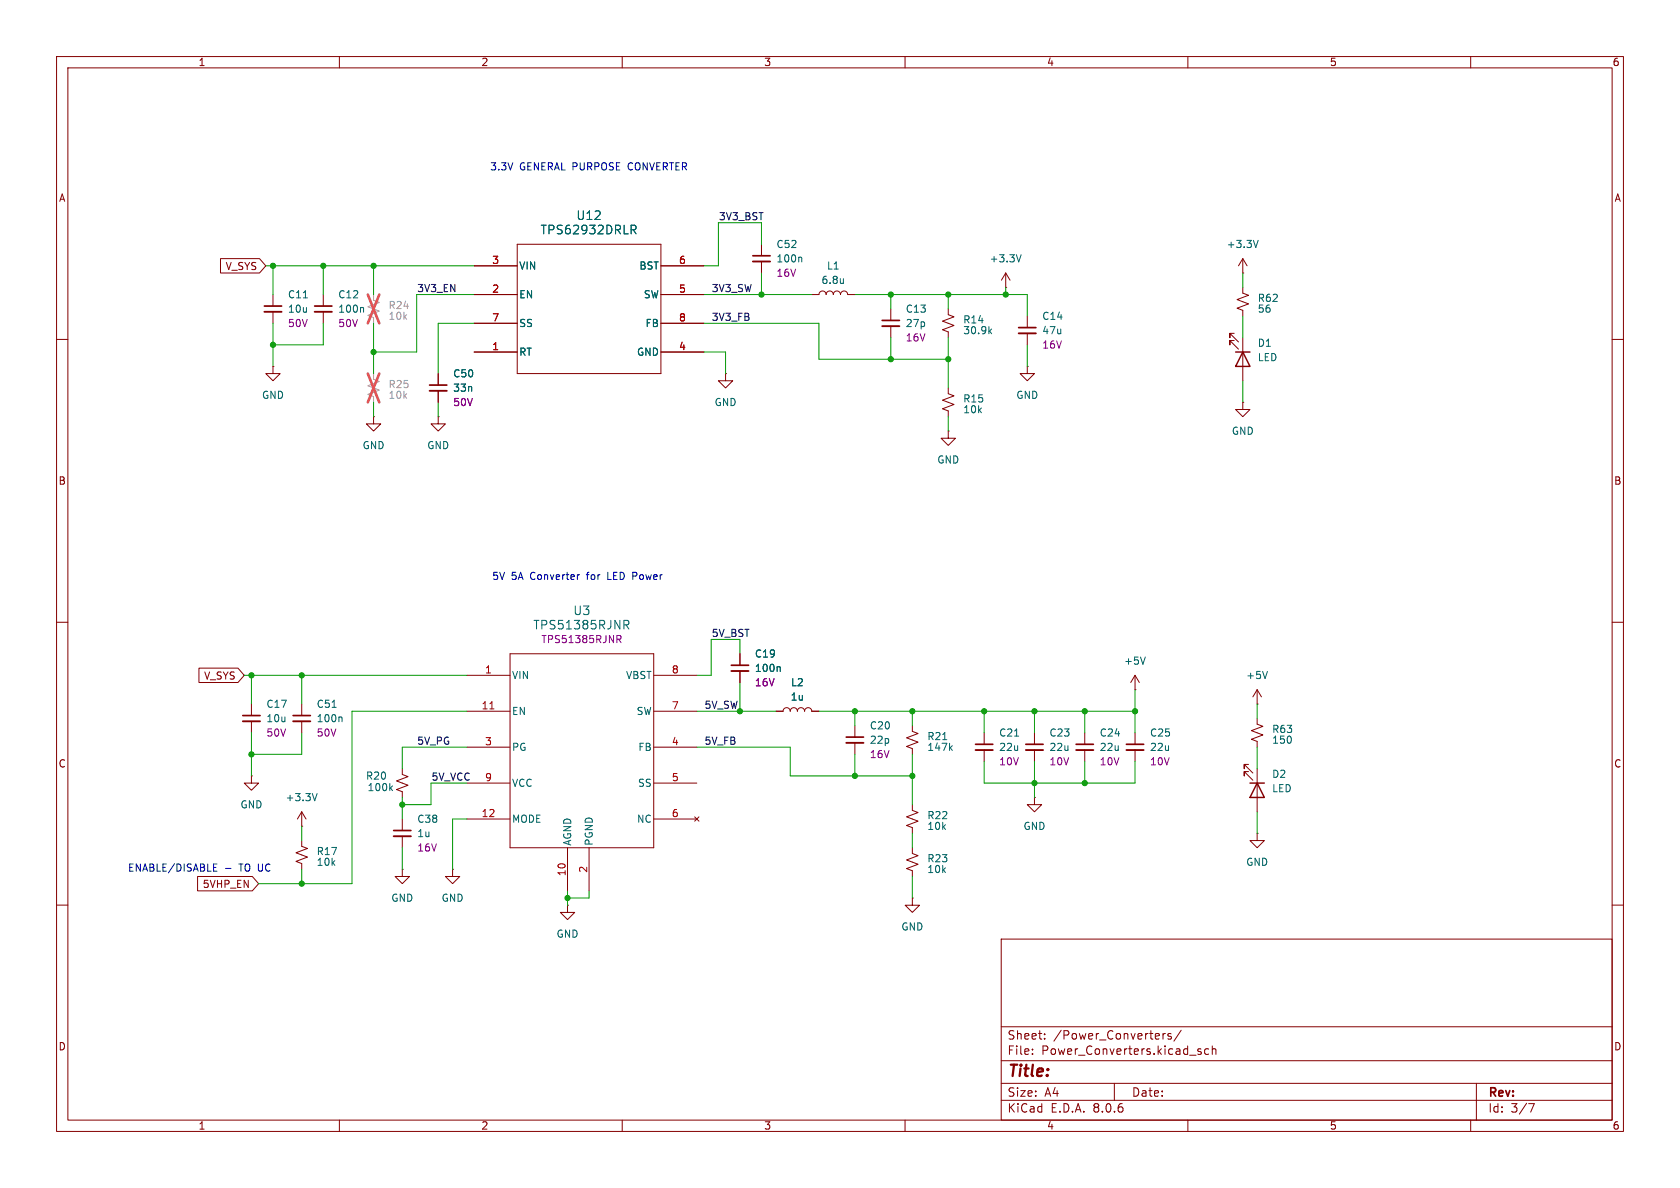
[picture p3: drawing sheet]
<svg xmlns="http://www.w3.org/2000/svg" width="297mm" height="210mm" viewBox="0 0 297 210" stroke-linecap="round" stroke-linejoin="round" font-family="sans-serif">
<g fill="none" stroke="#840000" stroke-width=".18">
<path d="M10 10h277v190h-277zM12 12h273v186h-273zM60 10v2M110 10v2M160 10v2M210 10v2M260 10v2M10 60h2M39 45.7h6.9l1.1 1.3-1.1 1.3h-6.9zM48.3 52.1v2M48.3 55.1v2.1M57.1 52.1v2"/>
<path d="M57.1 55.1v2.1M83.8 52.1h7.6M83.8 47h7.6M83.8 57.2h7.6M91.4 43.2h25.4v22.8h-25.4zM116.8 52.1h7.7M116.8 47h7.7M116.8 57.2h7.7M134.6 43.2v2M134.6 46.2v2.1M143.5 52.1h1.3a.64 .64 0 0 1 .6-.7 .64 .64 0 0 1 .6 .7 .64 .64 0 0 1 .7-.7 .64 .64 0 0 1 .6 .7 .64 .64 0 0 1 .7-.7 .64 .64 0 0 1 .6 .7 .64 .64 0 0 1 .6-.7 .64 .64 0 0 1 .7 .7h1.2M157.5 54.6v2"/>
<path d="M157.5 57.7v2M167.6 54.6v1l1.1 .4-2.1 .8 2.1 .7-2.1 .8 1 .4v1M177.8 50.8h.1M177.8 48.3l-.8 1.2M177.8 48.3v2.5M177.8 48.3l.8 1.2M181.6 55.9v2M181.6 58.9v2.1M218.2 58.9h-.8v.8v-.8l1.5 1.6M219.7 48.3h.1M219.7 50.8v1l1 .4-2 .8 2 .7-2 .8 1 .4v1M219.7 45.7l-.8 1.3"/>
<path d="M219.7 45.7v2.6M219.7 59.7v7.6M219.7 45.7l.8 1.3M285 60h2M48.3 64.8v1.2h1.2l-1.2 1.3-1.3-1.3h1.3M48.3 64.8h.1M66 73.7v1.2h1.3l-1.3 1.3-1.2-1.3h1.2M66 73.7h.1M77.5 73.7v1.2h1.2l-1.2 1.3-1.3-1.3h1.3M77.5 73.7h.1M77.5 66v2.1M77.5 69.1v2"/>
<path d="M83.8 62.2h7.6M116.8 62.2h7.7M128.3 66v1.3h1.2l-1.2 1.3-1.3-1.3h1.3M128.3 66h.1M167.6 76.2v1.3h1.3l-1.3 1.2-1.2-1.2h1.2M167.6 76.2h.1M167.6 68.6v1l1.1 .4-2.1 .7 2.1 .8-2.1 .8 1 .3v1.1M181.6 64.8v1.2h1.3l-1.3 1.3-1.3-1.3h1.3M181.6 64.8h.1M218.2 60.2h-.8v.8v-.8l1.5 1.5M219.7 71.1v1.3h1.3l-1.3 1.3-1.3-1.3h1.3M219.7 71.1h.1"/>
<path d="M10 110h2M35.2 118.1h6.9l1.1 1.3-1.1 1.3h-6.9zM82.5 119.4h7.7M90.2 115.6h25.4v34.3h-25.4zM115.6 119.4h7.6M130.8 115.6v2M130.8 118.6v2.1M200.7 119.4l-.8 1.3M200.7 119.4v2.5M200.7 119.4l.7 1.3M285 110h2M44.4 137.2v1.2h1.3l-1.3 1.3-1.2-1.3h1.2"/>
<path d="M44.4 137.2h.1M44.4 124.5v2M44.4 127.5v2M53.3 124.5v2M53.3 127.5v2M71.1 135.9v1l1 .4-2 .7 2 .8-2 .8 1 .4v1M82.5 125.7h7.7M82.5 132.1h7.7M82.5 138.4h7.7M115.6 125.7h7.6M115.6 132.1h7.6M115.6 138.4h7.6"/>
<path d="M137.2 125.7h1.2a.64 .64 0 0 1 .7-.6 .64 .64 0 0 1 .6 .6 .64 .64 0 0 1 .6-.6 .64 .64 0 0 1 .7 .6 .64 .64 0 0 1 .6-.6 .64 .64 0 0 1 .6 .6 .64 .64 0 0 1 .7-.6 .64 .64 0 0 1 .6 .6h1.3M151.1 128.3v2M151.1 131.3v2.1M161.3 128.3v1l1 .4-2 .7 2 .8-2 .8 1 .3v1.1M174 129.5v2.1M174 132.6v2M182.9 129.5v2.1M182.9 132.6v2M191.8 129.5v2.1M191.8 132.6v2M200.7 121.9h.1M200.7 129.5v2.1"/>
<path d="M200.7 132.6v2M220.7 135.1h-.7v.8v-.8l1.5 1.6M220.7 136.4h-.7v.8v-.8l1.5 1.5M222.2 127v1l1.1 .4-2.1 .8 2.1 .7-2.1 .8 1 .4v1M222.2 124.5h.1M222.2 121.9v2.6M222.2 135.9v7.6M222.2 121.9l-.7 1.3M222.2 121.9l.8 1.3M10 160h2M34.9 154.9h9.7l1.1 1.3-1.1 1.3h-9.7zM53.3 146.1h.1"/>
<path d="M53.3 148.6v1l1.1 .4-2.1 .7 2.1 .8-2.1 .8 1 .4v1M53.3 143.5l-.7 1.3M53.3 143.5v2.6M53.3 143.5l.8 1.3M71.1 153.7v1.2h1.3l-1.3 1.3-1.3-1.3h1.3M71.1 153.7h.1M71.1 144.8v2M71.1 147.8v2.1M80 153.7v1.2h1.3l-1.3 1.3-1.3-1.3h1.3M80 153.7h.1M82.5 144.8h7.7M100.3 149.9v7.6"/>
<path d="M104.1 149.9v7.6M115.6 144.8h7.6M122.8 144.4l.8 .8M123.6 144.4l-.8 .8M161.3 142.2v1.1l1 .3-2 .8 2 .8-2 .7 1 .4v1M161.3 149.9v1l1 .4-2 .7 2 .8-2 .7 1 .4v1M161.3 158.8v1.2h1.3l-1.3 1.3-1.3-1.3h1.3M161.3 158.8h.1M182.9 141v1.2h1.2l-1.2 1.3-1.3-1.3h1.3M182.9 141h.1M222.2 147.3v1.3h1.3l-1.3 1.3-1.2-1.3h1.2M222.2 147.3h.1"/>
<path d="M285 160h2M100.3 160v1.3h1.3l-1.3 1.3-1.2-1.3h1.2M100.3 160h.1M177 166h108v32h-108zM60 198v2M110 198v2M160 198v2M177 194.5h108M177 191.5h108M177 187.5h108M177 181.5h108M182.5 186.3v.1"/>
<path d="M182.5 185.5v.1M184.7 183.6v.1M184.7 182.8v.1M197 191.5v3M205.6 182.7v1M206 182.7l-.3 .1-.1 .2M207 182.8l-.3-.1-.2 .2v.2l.5 .2v.3h-.5M208.8 182.1l-1.3 2M210 198v2M211.8 185.8l.5 .2 .1 .2-.2 .2-.5-.1M211.8 185.5h.5M213.7 185.5l-.5-.1-.2 .3v.4l.1 .2h.6"/>
<path d="M214.3 185.5l.2-.1 .4 .1 .1 .9M214.3 184.9v1.5M260 198v2M261 191.5v6.5M270.2 195.1h1l-.6 1.5"/>
</g>
<g fill="none" stroke="#840000" stroke-width=".33">
<path d="M46.7 55.1h3.1M55.6 55.1h3.1M133.1 46.2h3M156 57.7h3M180.1 58.9h3M75.9 69.1h3.1M129.3 118.6h3M42.9 127.5h3.1M51.8 127.5h3.1M149.6 131.3h3.1M172.5 132.6h3M181.4 132.6h3"/>
<path d="M190.2 132.6h3.1M199.1 132.6h3.1M69.6 147.8h3"/>
</g>
<g fill="none" stroke="#840000" stroke-width=".3">
<path d="M46.7 54.1h3.1M55.6 54.1h3.1M133.1 45.2h3M156 56.6h3M180.1 57.9h3M75.9 68.1h3.1M129.3 117.6h3M42.9 126.5h3.1M51.8 126.5h3.1M149.6 130.3h3.1M172.5 131.6h3M181.4 131.6h3"/>
<path d="M190.2 131.6h3.1M199.1 131.6h3.1M69.6 146.8h3"/>
</g>
<path d="M218.4 62.2h2.6M219.7 62.2l1.3 2.6h-2.6zM221 138.4h2.5M222.2 138.4l1.3 2.6h-2.5z" fill="none" stroke="#840000" stroke-width=".25"/>
<g fill="none" stroke="#006464" stroke-width=".18">
<path d="M111.6 39.8h.6l.2 .3-.1 .4-.7 .1M53.6 52.7h.8M64.1 54.3l.2 .2v.7M111.9 40.6l.5 .7M141.6 45.5l.1 .1v.7M149.1 49.3v.8M149.1 50h-.1M174.9 58.5l.4 .5M175.3 58.2l-.5 .4M180.5 45l-.4 1.3M222.4 42.5l-.4 1.3M110.3 109.7h.6l.3 .3-.2 .4-.7 .1"/>
<path d="M110.7 110.5l.5 .7M137.8 117.8l.1 .2v.7M202.5 116.1l-.4 1.3M224.1 118.7l-.5 1.3M58.7 125h.7M60.3 126.7l.2 .2v.7M69 139.3l.4 .5M69.4 138.9l-.5 .5M166.7 130.8h.7M168 132.2l.4 .5M168.4 131.8l-.5 .5M179.4 130.1h.7"/>
<path d="M56.1 140.3l-.5 1.2"/>
</g>
<path d="M66 52.1v1l1.1 .4-2.1 .7 2.1 .8-2.1 .8 1 .3v1.1M66 66v1.1l1.1 .3-2.1 .8 2.1 .8-2.1 .7 1 .4v1" fill="none" stroke="#a1a1a1" stroke-width=".18"/>
<path d="M65 52.1l2.1 5.1M67.1 52.1l-2.1 5.1M65 66l2.1 5.1M67.1 66l-2.1 5.1" fill="none" stroke="#e65255" stroke-width=".46"/>
<path d="M86.6 125.3h.7" fill="none" stroke="#a90000" stroke-width=".18"/>
<path d="M109.1 112.3h.5l.2 .3-.1 .3-.6 .1M109.4 113l.4 .6" fill="none" stroke="#840084" stroke-width=".18"/>
<path d="M102.4 101.6l-.2 .1M37.8 153.3h.4M37.8 154h.6M37.8 152.7h.6M39.9 153.5h.9" fill="none" stroke="#0000c2" stroke-width=".18"/>
<g fill="none" stroke="#009600" stroke-width=".18">
<path d="M47 47h36.8M48.3 47v5.1M48.3 57.2v7.6M57.1 47v5.1M57.1 57.2v3.8h-8.8M66 47v5.1M66 57.2v8.8M83.8 52.1h-10.1v10.1h-7.7M83.8 57.2h-6.3v8.8M124.5 52.1h19M124.5 57.2h20.3v6.3h22.8M134.6 43.2v-3.8h-7.6v7.6h-2.5"/>
<path d="M134.6 48.3v3.8M151.1 52.1h30.5v3.8M157.5 52.1v2.5M157.5 59.7v3.8M167.6 52.1v2.5M167.6 59.7v8.9M177.8 50.8v1.3M219.7 48.3v2.5M219.7 55.9v3.8M66 71.1v2.6M77.5 71.1v2.6M124.5 62.2h3.8v3.8"/>
<path d="M167.6 73.7v2.5M181.6 61v3.8M219.7 67.3v3.8M43.2 119.4h39.3M44.4 119.4v5.1M53.3 119.4v5.1M130.8 115.6v-2.6h-5.1v6.4h-2.5M44.4 129.5v7.7M53.3 129.5v3.9h-8.9M82.5 138.4h-6.3v3.8h-5.1M82.5 125.7h-20.3v30.5h-16.5M82.5 132.1h-11.4v3.8"/>
<path d="M123.2 125.7h14M123.2 132.1h16.5v5.1h21.6M130.8 120.7v5M144.8 125.7h55.9M151.1 125.7v2.6M151.1 133.4v3.8M161.3 125.7v2.6M161.3 133.4v8.8M174 134.6v3.8h26.7v-3.8M174 125.7v3.8M182.9 125.7v3.8M182.9 134.6v6.4"/>
<path d="M191.8 125.7v3.8M191.8 134.6v3.8M200.7 121.9v7.6M222.2 124.5v2.5M222.2 132.1v3.8M53.3 146.1v2.5M53.3 153.7v2.5M71.1 141v3.8M71.1 149.9v3.8M82.5 144.8h-2.5v8.9M100.3 157.5v2.5M104.1 157.5v1.3h-3.8"/>
<path d="M161.3 147.3v2.6M161.3 154.9v3.9M222.2 143.5v3.8"/>
</g>
<g fill="#009600" stroke="#009600" stroke-width=".18">
<circle cx="48.3" cy="47" r=".46"/>
<circle cx="57.1" cy="47" r=".46"/>
<circle cx="66" cy="62.2" r=".46"/>
<circle cx="66" cy="47" r=".46"/>
<circle cx="48.3" cy="61" r=".46"/>
<circle cx="151.1" cy="125.7" r=".46"/>
<circle cx="157.5" cy="63.5" r=".46"/>
<circle cx="130.8" cy="125.7" r=".46"/>
<circle cx="134.6" cy="52.1" r=".46"/>
<circle cx="191.8" cy="125.7" r=".46"/>
<circle cx="200.7" cy="125.7" r=".46"/>
<circle cx="191.8" cy="138.4" r=".46"/>
<circle cx="53.3" cy="119.4" r=".46"/>
<circle cx="100.3" cy="158.8" r=".46"/>
<circle cx="71.1" cy="142.2" r=".46"/>
<circle cx="167.6" cy="52.1" r=".46"/>
<circle cx="157.5" cy="52.1" r=".46"/>
<circle cx="167.6" cy="63.5" r=".46"/>
<circle cx="177.8" cy="52.1" r=".46"/>
<circle cx="44.4" cy="133.4" r=".46"/>
<circle cx="44.4" cy="119.4" r=".46"/>
<circle cx="53.3" cy="156.2" r=".46"/>
<circle cx="161.3" cy="125.7" r=".46"/>
<circle cx="174" cy="125.7" r=".46"/>
<circle cx="161.3" cy="137.2" r=".46"/>
<circle cx="151.1" cy="137.2" r=".46"/>
<circle cx="182.9" cy="138.4" r=".46"/>
<circle cx="182.9" cy="125.7" r=".46"/>
</g>
<text font-size="2.8" fill="#840000" x="178" y="190.9">Title:</text>
<g font-size="2.1" fill="#006464">
<text x="95.5" y="41.6">TPS62932DRLR</text>
<text x="101.8" y="39.1">U12</text>
<text x="94.2" y="111.5">TPS51385RJNR</text>
<text x="101.3" y="108.9">U3</text>
</g>
<g font-size="2.1" fill="#840000">
<text x="178" y="184">Sheet:</text>
<text x="186.2" y="184">/Power_Converters/</text>
<text x="178" y="186.7">File:</text>
<text x="184.1" y="186.7">Power_Converters.kicad_sch</text>
<text x="178" y="196.9">KiCad</text>
<text x="178" y="194.1">Size:</text>
<text x="184.7" y="194.1">A4</text>
<text x="185.7" y="196.9">E.D.A.</text>
<text x="193.3" y="196.9">8.0.6</text>
<text x="200" y="194.1">Date:</text>
<text x="263" y="194.3">Rev:</text>
<text x="263" y="196.9">Id:</text>
<text x="267.1" y="196.9">3/7</text>
</g>
<g font-size="1.8" fill="#840000">
<text x="35" y="11.9">1</text>
<text x="85" y="11.9">2</text>
<text x="135" y="11.9">3</text>
<text x="185" y="11.9">4</text>
<text x="235" y="11.9">5</text>
<text x="285" y="11.9">6</text>
<text x="10.3" y="35.9">A</text>
<text x="285.3" y="35.9">A</text>
<text x="39.8" y="47.9">V_SYS</text>
<text x="10.3" y="85.9">B</text>
<text x="285.3" y="85.9">B</text>
<text x="36" y="120.3">V_SYS</text>
<text x="10.3" y="135.9">C</text>
<text x="285.3" y="135.9">C</text>
<text x="35.7" y="157.2">5VHP_EN</text>
<text x="10.3" y="185.9">D</text>
<text x="285.3" y="185.9">D</text>
<text x="35" y="199.9">1</text>
<text x="85" y="199.9">2</text>
<text x="135" y="199.9">3</text>
<text x="185" y="199.9">4</text>
<text x="235" y="199.9">5</text>
<text x="285" y="199.9">6</text>
</g>
<g font-size="1.8" fill="#0000c2">
<text x="86.6" y="30.3">3.3V</text>
<text x="91.8" y="30.3">GENERAL PURPOSE</text>
<text x="111.3" y="30.3">CONVERTER</text>
<text x="86.9" y="102.7">5V</text>
<text x="90.4" y="102.7">5A</text>
<text x="93.9" y="102.7">Converter</text>
<text x="104" y="102.7">for</text>
<text x="107.9" y="102.7">LED Power</text>
<text x="22.5" y="154.3">ENABLE/DISABLE</text>
<text x="42.4" y="154.3">TO UC</text>
</g>
<g font-size="1.8" fill="#0f0f0f">
<text x="127" y="39">3V3_BST</text>
<text x="73.7" y="51.7">3V3_EN</text>
<text x="125.7" y="51.7">3V3_SW</text>
<text x="125.7" y="56.8">3V3_FB</text>
<text x="125.7" y="112.7">5V_BST</text>
<text x="124.5" y="125.4">5V_SW</text>
<text x="73.7" y="131.7">5V_PG</text>
<text x="124.5" y="131.7">5V_FB</text>
<text x="76.2" y="138.1">5V_VCC</text>
</g>
<g font-size="1.8" fill="#a90000">
<text x="86.9" y="46.7">3</text>
<text x="119.9" y="46.7">6</text>
<text x="86.9" y="51.8">2</text>
<text x="119.9" y="51.8">5</text>
<text x="86.9" y="56.9">7</text>
<text x="119.9" y="56.9">8</text>
<text x="86.9" y="62">1</text>
<text x="119.9" y="62">4</text>
<text x="85.7" y="119.1">1</text>
<text x="118.7" y="119.1">8</text>
<text x="85" y="125.5">11</text>
<text x="118.7" y="125.5">7</text>
<text x="85.7" y="131.8">3</text>
<text x="118.7" y="131.8">4</text>
<text x="85.7" y="138.2">9</text>
<text x="118.7" y="138.2">5</text>
<text x="85" y="144.5">12</text>
<text x="118.7" y="144.5">6</text>
<text x="100.1" y="155" transform="rotate(-90 100.1 155)">10</text>
<text x="103.9" y="154.4" transform="rotate(-90 103.9 154.4)">2</text>
</g>
<g font-size="1.8" fill="#006464">
<text x="91.7" y="47.9">VIN</text>
<text x="112.9" y="47.9">BST</text>
<text x="137.2" y="46.6">100n</text>
<text x="137.2" y="44">C52</text>
<text x="146.1" y="47.9">L1</text>
<text x="174.9" y="46.6">+3.3V</text>
<text x="216.8" y="44">+3.3V</text>
<text x="50.8" y="52.9">C11</text>
<text x="59.7" y="52.9">C12</text>
<text x="91.7" y="52.9">EN</text>
<text x="113.7" y="52.9">SW</text>
<text x="145.1" y="50.4">6.8u</text>
<text x="222.3" y="53.6">R62</text>
<text x="50.8" y="55.5">10u</text>
<text x="59.7" y="55.5">100n</text>
<text x="91.7" y="58">SS</text>
<text x="114" y="58">FB</text>
<text x="160" y="55.5">C13</text>
<text x="160" y="58">27p</text>
<text x="170.2" y="57.4">R14</text>
<text x="170.2" y="59.3">30.9k</text>
<text x="184.2" y="56.7">C14</text>
<text x="184.2" y="59.3">47u</text>
<text x="222.3" y="55.5">56</text>
<text x="91.7" y="63.1">RT</text>
<text x="112.5" y="63.1">GND</text>
<text x="222.3" y="61.5">D1</text>
<text x="222.3" y="64">LED</text>
<text x="46.2" y="70.7">GND</text>
<text x="80" y="66.9">C50</text>
<text x="80" y="69.4">33n</text>
<text x="126.2" y="72">GND</text>
<text x="170.2" y="71.3">R15</text>
<text x="179.6" y="70.7">GND</text>
<text x="170.2" y="73.3">10k</text>
<text x="217.7" y="77.1">GND</text>
<text x="64" y="79.6">GND</text>
<text x="75.4" y="79.6">GND</text>
<text x="165.6" y="82.1">GND</text>
<text x="133.4" y="119">100n</text>
<text x="133.4" y="116.4">C19</text>
<text x="198.6" y="117.7">+5V</text>
<text x="47" y="125.3">C17</text>
<text x="55.9" y="125.3">C51</text>
<text x="90.4" y="120.2">VIN</text>
<text x="110.6" y="120.2">VBST</text>
<text x="139.7" y="124.1">1u</text>
<text x="139.7" y="121.5">L2</text>
<text x="220.2" y="120.2">+5V</text>
<text x="47" y="127.9">10u</text>
<text x="55.9" y="127.9">100n</text>
<text x="90.4" y="126.6">EN</text>
<text x="112.5" y="126.6">SW</text>
<text x="153.7" y="129.1">C20</text>
<text x="153.7" y="131.7">22p</text>
<text x="163.8" y="131">R21</text>
<text x="176.5" y="130.4">C21</text>
<text x="185.4" y="130.4">C23</text>
<text x="194.3" y="130.4">C24</text>
<text x="203.2" y="130.4">C25</text>
<text x="224.8" y="131.7">150</text>
<text x="224.8" y="129.8">R63</text>
<text x="90.4" y="132.9">PG</text>
<text x="112.8" y="132.9">FB</text>
<text x="163.8" y="132.9">147k</text>
<text x="176.5" y="132.9">22u</text>
<text x="185.4" y="132.9">22u</text>
<text x="194.3" y="132.9">22u</text>
<text x="203.2" y="132.9">22u</text>
<text x="224.8" y="137.7">D2</text>
<text x="42.4" y="143.1">GND</text>
<text x="50.4" y="141.8">+3.3V</text>
<text x="64.6" y="138">R20</text>
<text x="64.9" y="140.1">100k</text>
<text x="90.4" y="139.3">VCC</text>
<text x="112.7" y="139.3">SS</text>
<text x="224.8" y="140.2">LED</text>
<text x="73.7" y="148.2">1u</text>
<text x="73.7" y="145.6">C38</text>
<text x="90.4" y="145.6">MODE</text>
<text x="101.2" y="149.6" transform="rotate(-90 101.2 149.6)">AGND</text>
<text x="105" y="149.6" transform="rotate(-90 105 149.6)">PGND</text>
<text x="112.5" y="145.6">NC</text>
<text x="163.8" y="146.9">10k</text>
<text x="163.8" y="145">R22</text>
<text x="180.8" y="146.9">GND</text>
<text x="55.9" y="153.3">10k</text>
<text x="55.9" y="151.4">R17</text>
<text x="163.8" y="154.5">10k</text>
<text x="163.8" y="152.6">R23</text>
<text x="220.2" y="153.3">GND</text>
<text x="69.1" y="159.6">GND</text>
<text x="78" y="159.6">GND</text>
<text x="98.3" y="166">GND</text>
<text x="159.3" y="164.7">GND</text>
</g>
<g font-size="1.8" fill="#840084">
<text x="137.2" y="49.1">16V</text>
<text x="50.8" y="58">50V</text>
<text x="59.7" y="58">50V</text>
<text x="160" y="60.6">16V</text>
<text x="184.2" y="61.8">16V</text>
<text x="80" y="72">50V</text>
<text x="95.6" y="113.9">TPS51385RJNR</text>
<text x="133.4" y="121.5">16V</text>
<text x="47" y="130.4">50V</text>
<text x="55.9" y="130.4">50V</text>
<text x="153.7" y="134.2">16V</text>
<text x="176.5" y="135.5">10V</text>
<text x="185.4" y="135.5">10V</text>
<text x="194.3" y="135.5">10V</text>
<text x="203.2" y="135.5">10V</text>
<text x="73.7" y="150.7">16V</text>
</g>
<g font-size="1.8" fill="#989898">
<text x="68.6" y="56.7">10k</text>
<text x="68.6" y="54.8">R24</text>
<text x="68.6" y="70.7">10k</text>
<text x="68.6" y="68.8">R25</text>
</g>
</svg>
